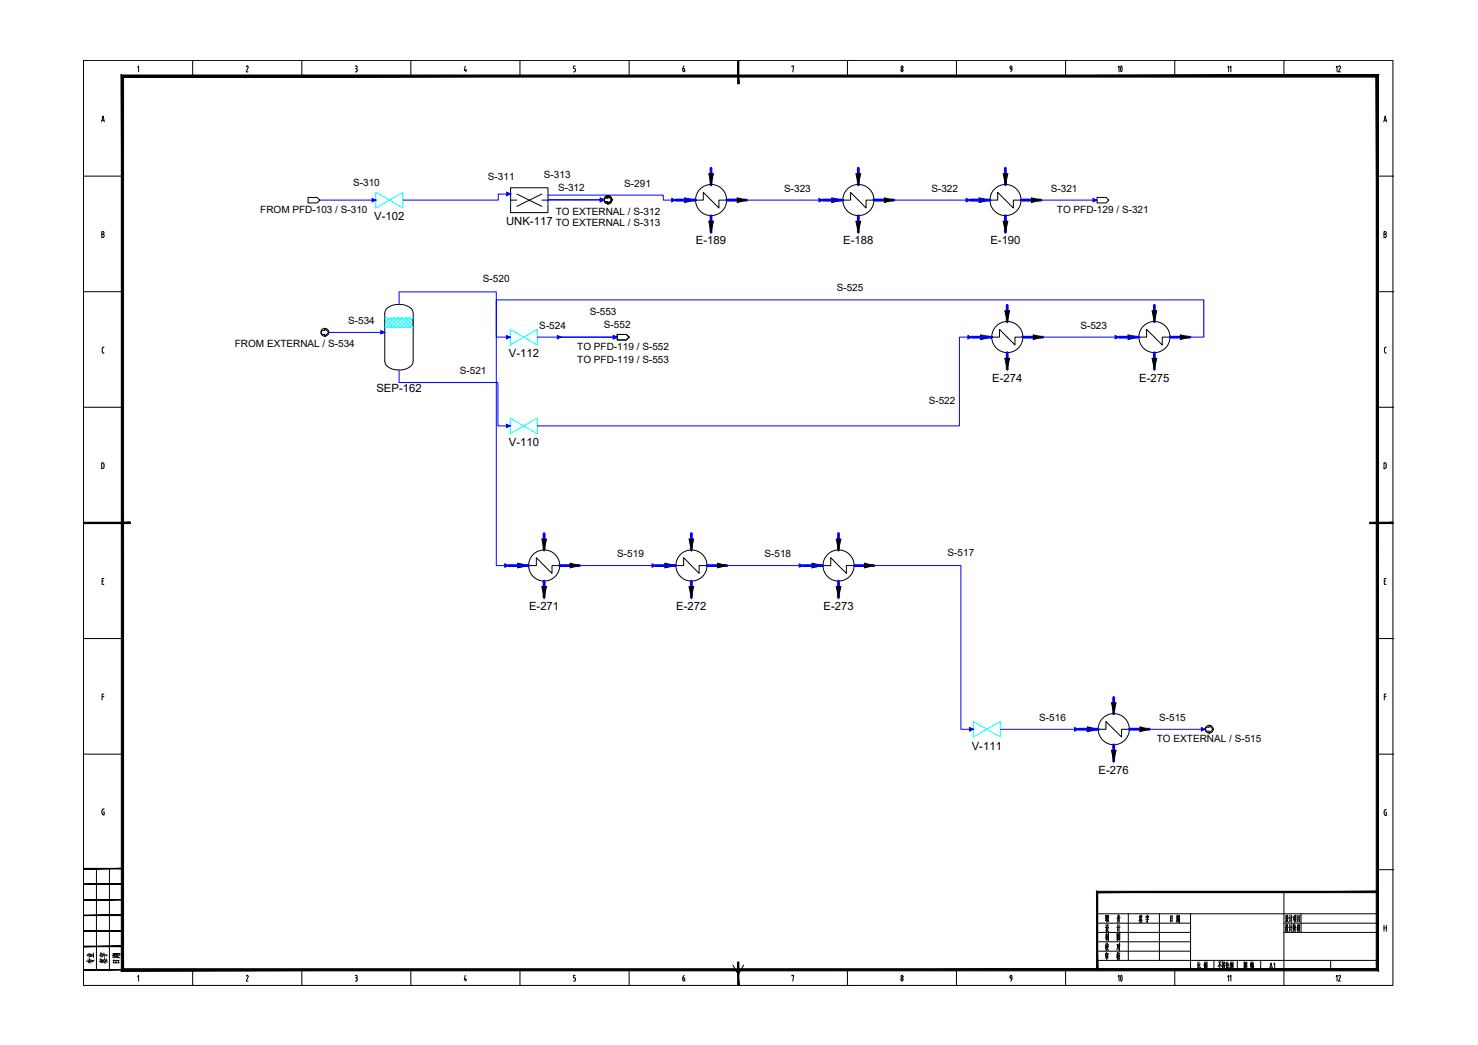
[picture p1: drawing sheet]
<svg xmlns="http://www.w3.org/2000/svg" width="420mm" height="297mm" viewBox="0 0 420 297" stroke-linecap="round" stroke-linejoin="round" font-family="sans-serif">
<g fill="none" stroke="#000" stroke-width=".28">
<path d="M23.7 17.2h372.3v262.9h-372.3zM39.1 19.1l.3-.3v1.6M54.8 17.2h.1M54.8 17.2v4.4M70 19l.4-.2 .1 .5M70.5 19.3l-.5 1.1h.5M85.8 17.2h.1M85.8 17.2v4.4M101 18.8l.5 .1v.4l-.2 .2M101.1 19.5h.1M101.3 19.5l.2 .4M101.5 19.9l-.2 .5"/>
<path d="M116.8 17.2h.1M116.8 17.2v4.4M132.2 18.8l-.2 1.3h.6M132.4 19.7v.7M147.8 17.2h.1M147.8 17.2v4.4M163.5 18.8h-.4v.7l.4 .1 .1 .3M163.6 19.9v.2M178.8 17.2h.1M178.8 17.2v4.4M194.5 18.7l-.4 .8M194.6 19.9l-.1-.4h-.4v.6"/>
<path d="M194.6 19.9l-.2 .5-.3-.4M209.9 17.2h.1M225.1 19v-.2h.5l-.2 1.6M240.9 17.2h.1M240.9 17.2v4.4M256.1 19.9l.3-.4 .3 .4M256.1 19.9l.3 .5 .3-.4M256.7 19.9v.2M271.9 17.2h.1M271.9 17.2v4.4M287.6 19.1v.5M287.7 19.6l-.4 .8"/>
<path d="M287.7 19.1l-.2-.3a.45 .45 0 0 0-.4 .5 .45 .45 0 0 0 .5 .4M302.9 17.2h.1M302.9 17.2v4.4M334 17.2h.1M334 17.2v4.4M365 17.2h.1M365 17.2v4.4M28.9 34.7l.4-1.7 .4 1.7M29 34.2h.5M101 20.4h.2M163.1 20.4h.2M163.6 20l-.3 .4"/>
<path d="M393.4 34.7l.4-1.7 .4 1.7M393.5 34.2h.6M23.7 50.1h11.1M391.6 50.1h4.4M396 50.1h.1M28.9 66.6l.7 .2v.4l-.3 .3M29.3 65.9h-.4v1.6h.4M29.3 65.8l.3 .4-.3 .3M393.4 66.6l.7 .2v.4l-.3 .3M393.8 65.9h-.4v1.6h.4M393.8 65.8l.3 .4-.3 .3M23.7 82.9h11.1"/>
<path d="M29.6 98.7l-.4 .1-.1 .3v1l.5 .3M391.6 82.9h4.4M394.1 98.7l-.4 .1-.1 .3v1l.5 .3M396 82.9h.1M23.7 115.8h11.1M391.6 115.8h4.4M396 115.8h.1M28.9 131.6h.5l.2 .5-.1 .8-.6 .3zM393.4 131.6h.5l.2 .5-.1 .8-.6 .3zM396 148.7h.1M29 165.2h.4M29.5 164.5h-.5v1.6h.5"/>
<path d="M393.5 165.2h.4M394 164.5h-.5v1.6h.5M23.7 181.5h11.1M29 198h.5M29.5 197.3h-.5v1.7M391.6 181.5h4.4M393.5 198h.5M394 197.3h-.5v1.7M396 181.5h.1M23.7 214.4h11.1M391.6 214.4h4.4M396 214.4h.1"/>
<path d="M29 230.4v.8M29.4 230.7h.2v.9l-.4-.1-.2-.4M29.6 230h-.4l-.2 .4M393.8 230.2h.3M393.8 230.2l-.3 .4 .1 .9 .2 .3M393.9 230.9h.2v.9h-.3M27.4 246.9v28.8M31.1 246.9v28.8M311.9 259.7h79.7M320.7 259.7v13.3M329.6 259.7v13.3M338.4 259.7v16"/>
<path d="M365 253.5v26.6M369.9 259.7v5.3M391.6 247.2h4.4M396 247.2h.1M39.1 277.6l.3-.4v1.7M54.8 275.7v4.4M70 277.5l.3-.3 .2 .2-.5 1.5h.5M85.8 275.7v4.4M101 277.2l.5 .2v.4l-.2 .1a.49 .49 0 0 1 .2 .6 .49 .49 0 0 1-.5 .4M101.1 278h.1M116.8 275.7v4.4M132.2 277.2l-.2 1.3h.6"/>
<path d="M132.4 278.2v.7M147.8 275.7v4.4M163.3 277.9l.3 .4M163.5 277.2h-.4v.8h.2M163.6 278.3v.2M163.6 278.5l-.1 .3-.4 .1M178.8 275.7v4.4M194.4 277.9a.47 .47 0 0 1 .2 .5 .47 .47 0 0 1-.3 .4l-.2-.3M194.4 278h-.3v.5M194.5 277.2l-.4 .8M208.4 274.3l1.5 2.7 1.5-2.7M225.1 277.4v-.2h.5l-.2 1.7"/>
<path d="M240.9 275.7v4.4M256.7 278.3v.2M256.7 278.3l-.1-.3a.42 .42 0 0 0-.5 .4 .42 .42 0 0 0 .5 .4l.1-.3M271.9 275.7v4.4M287.1 277.8l.3 .3M287.4 278.2h.2M287.6 277.6v.5M287.7 278.1l-.4 .8M287.7 277.6l-.3-.4-.3 .6M302.9 275.7v4.4M311.9 273h79.7M311.9 262.4h26.5"/>
<path d="M311.9 265h26.5M311.9 267.7h26.5M311.9 270.4h26.5M324 261.6l.1 .4M324.1 260.1l-.2 .8M324.1 260.5l.1 .3M324.2 261.6l.1 .3M324.3 260.8l.4 .8M324.3 260.7l-.5 1M324.3 260.4l-.3 .1M324.4 261.3l-.4 .1M324.5 260.1l-.2 .6"/>
<path d="M324.5 260.5l.1 .4M324.5 261.5l-.1 .6M324.6 262.1l-.7 .1M324.7 260.4l-.3 .1M325.8 260.5l.7-.1v.4M325.8 260.4v.5M325.9 260.9l.5-.2-.2 .4M326.1 260l.1 .4M326.2 261.1l-.1 1.1-.1-.3M326.5 261.4l-.8 .1M332.8 260.3v1.7M333.1 261l-.3 .1"/>
<path d="M333.2 261.7l-.4 .2M333.2 260.4l-.4 .1M333.2 260.3v1.6M334 275.7v4.4M334.6 260.1v1.3M334.6 261.6l-.2 .6M334.8 261.6v.3M334.8 260.8h-.2M334.8 261.1h-.2M334.8 260v1.4M335 260.5l-.6 .1M335 261.4l-.6 .1"/>
<path d="M335.1 261.3l-.2 .9M335.1 260.3v1.1M335.3 260.8h-.2M335.3 261.3h-.2M335.3 260.2v2l-.2-.2M335.3 260.3h-.2M340.5 273.5v1.7M340.8 275l-.4 .4M340.8 274.3l-.3 .1M340.9 273.4v1.8l.1 .2h.2v-.5M341.2 274l-.3 .6M342.4 273.8v1.7"/>
<path d="M342.5 273.4l-.2 1M342.6 274.4l.1 .3M342.7 273.8l-.2 .9M342.8 274.1l-.2 .1M342.8 274.1l-.2 1.2M342.9 273.7l-.4 .1M343 273.9v1M343.1 273.4v2.1l-.1-.3M345.1 273v2.7M346.7 273.9v1.5M346.8 273.5l-.6 1.3M346.9 274.1l.3 .6"/>
<path d="M347.2 273.4l-.9 .1M347.6 273.3v2.2l-.2-.3M347.7 274.3l-.3 .4M347.7 273.9l-.3 .1M347.8 273.7v.4M348 273.9l-.1 .9 .4 .6M348 273.3l.1 .4M348.1 274.5l-.4 1M348.3 273.8h-.5M348.3 273.7l-.1 .4M348.3 274.4l-.6 .1M348.6 273.5v1.7"/>
<path d="M348.9 274.9l-.3 .5M348.9 274.3l-.3 .1M349 273.4v1.8l.2 .2h.2v-.5M349.3 274l-.3 .6M349.9 273.8v1.7M350 273.4l-.3 1M350 274.4l.1 .3M350.1 273.8l-.1 .9M350.3 274.1l-.2 .1M350.3 274.1l-.3 1.2M350.3 273.7l-.3 .1M350.4 273.9v1"/>
<path d="M350.5 273.4v2.1l-.1-.3M351.7 273v2.7M353.7 273.4v2.1M354 274.1l.4 .5M354 274.9l.1 .3M354 274.6l.1 .2M354.1 273.8l-.2 .5M354.2 273.9l-.2 .1M354.3 273.8l-.5 1M354.4 273.5v1.9v-.2l-.7 .1M354.4 273.5l-.7 .1M355.5 273.8v1"/>
<path d="M355.6 273.3v2.2M355.8 274h-.3M355.8 273.9v.9l-.1-.2M355.9 274.4v1.1M355.9 274.6l.4-.1v.9h-.4M356 273.8v.6M356 273.9l.3-.1-.1 .4M356.1 274.6v.8M356.3 274.2l-.3 .1M356.3 273.5l-.4 .1M356.3 274.9l-.4 .1M365 262.4h26.6"/>
<path d="M365 265h26.6M365.4 262.9l.1 .3M365.4 260.2l.2 .3M365.5 263.6h-.2M365.5 263.5v1M365.6 260.9h-.3M365.6 260.8v1M365.7 264.2l-.3 .5M365.7 261.5l-.2 .5M365.7 262.8l-.1 1M365.7 264l.5 .8M365.8 261.3l.5 .9"/>
<path d="M365.8 260.5l-.1 .6M365.8 260.1v.5M366 262.8v.8h.2M366 262.9h-.3M366 260.1v.7l.3 .1M366 260.2l-.2 .1M366 263.8h-.3M366.1 263.7l-.6 1.2M366.1 261.1h-.4M366.1 261l-.5 1.2M366.6 262.8l.1 .4M366.6 260.1l.2 .4"/>
<path d="M366.6 263.5l-.2 .1M366.6 263.4v1.2M366.7 260.8l-.2 .1M366.7 260.8v1.1M366.8 264.2l-.2 .5M366.8 261.5l-.2 .5M367.1 262.7v2.2M367.1 260.1v2.1M367.3 263.5l-.5 .1M367.4 260.8l-.6 .1M367.6 262.8v2M367.8 262.8l-.1 1.4v-.2"/>
<path d="M367.8 260.5v1M367.8 262.9l-.2 .1M367.9 260.5l-.3 .1M368 263.6l-.3 1.3M368 261.3l-.4 .3M368 260.6v1M368.1 262.9l.2 .8h.2M368.1 262.7l-.3 1M368.2 260.8l-.3 1.4M368.2 260.2v.5M368.2 261.7l.3 .4M368.2 263.5v1.4"/>
<path d="M368.4 260.6l-.4 .1M368.4 260.5v1.1M368.5 260.1l-.5 .2M368.8 262.9v1.8M368.9 260.2v1.9M369 263.6l-.2 .1M369 263.3l-.2 .1M369 264l-.3 .2M369 262.8l-.2 .3M369.1 264l.5 .7M369.2 262.8l-.1 .9M369.4 262.8v.7l.2 .1"/>
<path d="M369.4 261.2l-.5 .2M369.4 260.8l-.5 .1M369.4 262.9l-.2 .1M369.4 263.8h-.3M369.5 263.7l-.5 1.1M369.5 261.8l-.6 .1M369.5 260.3l-.6 .1M369.5 260.3v1.8M378.3 273v2.7M393.4 263v1.7M393.4 263.8h.7M394.1 263v1.7"/>
<path d="M54.8 280.1h.1M85.8 280.1h.1M116.8 280.1h.1M147.8 280.1h.1M178.8 280.1h.1M209.9 280.1h.1M240.9 280.1h.1M271.9 280.1h.1M302.9 280.1h.1M334 280.1h.1M365 280.1h.1"/>
<circle cx="256.4" cy="19.1" r=".32"/>
<circle cx="256.4" cy="277.6" r=".32"/>
</g>
<g fill="#000" stroke="#000" stroke-width=".28">
<path d="M209.7 17.2l.3 6.6v-6.6zM209.7 17.2l.3 6.6h-.3z"/>
<path d="M34.5 21.3l.6 254.1v-253.5zM34.5 21.3l.6 254.1-.6 .6zM34.5 276l356.7-.6h-356.1zM34.5 276l356.7-.6 .7 .6zM391.2 21.9v253.5l.7 .6zM391.2 21.9l.7-.6v254.7zM35.1 21.9h356.1l.7-.6zM34.5 21.3h357.4l-356.8 .6z"/>
<path d="M23.7 148.4v.4l13.3-.4zM23.7 148.8l13.3-.4v.4z"/>
<path d="M389.4 148.8h6.6v-.4zM389.4 148.4h6.6l-6.6 .4z"/>
<path d="M23.7 255.8h11.1v-.1zM23.7 255.7h11.1l-11.1 .1z"/>
<path d="M23.7 251.4h11.1v-.2zM23.7 251.2h11.1l-11.1 .2z"/>
<path d="M23.7 247h11.1v-.2zM23.7 246.8h11.1l-11.1 .2z"/>
<path d="M312.1 253.7h79.5v-.3zM311.7 253.4h79.9l-79.5 .3zM311.7 253.4l.4 22.3v-22zM311.7 253.4l.4 22.3h-.4z"/>
<path d="M23.7 275.7h11.1v-.1zM23.7 275.6h11.1l-11.1 .1z"/>
<path d="M23.7 269.1h11.1v-.2zM23.7 268.9h11.1l-11.1 .2z"/>
<path d="M23.7 264.7h11.1v-.2zM23.7 264.5h11.1l-11.1 .2z"/>
<path d="M23.7 260.3h11.1v-.2zM23.7 260.1h11.1l-11.1 .2z"/>
<path d="M209.7 273.5v6.6h.3zM209.7 273.5h.3v6.6z"/>
</g>
<g fill="none" stroke="#0ff" stroke-width=".28">
<path d="M109.4 92.2l.8 .8M109.4 91.1l1.9 1.9M109.4 90.4h8.1M109.4 93h8.1M109.8 90.4l2.6 2.6M110 90.4l-.6 .6M110.9 90.4l2.6 2.6M111.1 90.4l-1.7 1.7M112 90.4l2.6 2.6M112.2 90.4l-2.7 2.6M113.1 90.4l2.6 2.6M113.3 90.4l-2.7 2.6"/>
<path d="M114.2 90.4l2.6 2.6M114.4 90.4l-2.7 2.6M115.3 90.4l2.2 2.2M115.5 90.4l-2.7 2.6M116.4 90.4l1.1 1.1M116.5 90.4l-2.6 2.6M117.5 90.4h.1M117.5 90.6l-2.5 2.4M117.5 91.7l-1.4 1.3M117.5 92.8l-.3 .2"/>
</g>
<g fill="none" stroke="#000" stroke-width=".28">
<path d="M197.7 56.9h2.2v-2.2l4.5 4.4v-2.2h2.2M239.6 56.9h2.2v-2.2l4.4 4.4v-2.2h2.2M281.4 56.9h2.2v-2.2l4.5 4.4v-2.2h2.2M110.1 87.6a5.5 5.5 0 0 1 7.1 .4l.3 1v13.7a3.5 3.5 0 0 1-4.1 2.5 3.5 3.5 0 0 1-4-2.5v-13.7l.3-1zM281.9 95.8h2.2v-2.2l4.4 4.5v-2.3h2.3M323.8 95.8h2.2v-2.2l4.4 4.5v-2.3h2.2M150.3 160.8h2.2v-2.3l4.4 4.5v-2.2h2.2M192.1 160.8h2.2v-2.3l4.4 4.5v-2.2h2.2M234 160.8h2.2v-2.3l4.4 4.5v-2.2h2.2M312.2 207.3h2.2v-2.2l4.4 4.4v-2.2h2.2"/>
<circle cx="202.1" cy="56.9" r="4.4"/>
<circle cx="244" cy="56.9" r="4.4"/>
<circle cx="285.8" cy="56.9" r="4.4"/>
<circle cx="286.3" cy="95.8" r="4.4"/>
<circle cx="328.2" cy="95.8" r="4.4"/>
<circle cx="154.7" cy="160.7" r="4.4"/>
<circle cx="196.6" cy="160.7" r="4.4"/>
<circle cx="238.4" cy="160.7" r="4.4"/>
<circle cx="316.6" cy="207.3" r="4.4"/>
</g>
<g fill="none" stroke="#00f" stroke-width=".8">
<path d="M192.1 56.9h5.6M202.1 47.8v4.7M206.6 56.9h5.6M233.9 56.9h5.7M244 47.8v4.7M248.4 56.9h5.7M275.8 56.9h5.6M285.8 47.8v4.7M290.3 56.9h5.6M202.1 61.3v4.7M244 61.3v4.7M285.8 61.3v4.7"/>
<path d="M276.3 95.8h5.6M286.3 86.8v4.6M290.8 95.8h5.6M318.1 95.8h5.7M328.2 86.8v4.6M332.6 95.8h5.6M286.3 100.3v4.6M328.2 100.3v4.6M154.7 151.7v4.6M196.5 151.7v4.6M238.4 151.7v4.6M144.6 160.8h5.7"/>
<path d="M154.7 165.2v4.6M159.1 160.8h5.6M186.5 160.8h5.6M196.5 165.2v4.6M200.9 160.8h5.7M228.3 160.8h5.7M238.4 165.2v4.6M242.8 160.8h5.6M316.6 198.2v4.6M306.6 207.3h5.6M316.6 211.7v4.7M321 207.3h5.7"/>
</g>
<g fill="#000" stroke="#000" stroke-width=".28">
<path d="M194.6 56.2l3.1 .7-3.1 .7zM201.5 49.4h1.3l-.7 3.1zM209.6 56.2l2.6 .7-2.6 .7zM236.5 56.2l3.1 .7-3.1 .7zM243.3 49.4h1.4l-.7 3.1zM251.4 56.2l2.7 .7-2.7 .7zM278.3 56.2l3.1 .7-3.1 .7zM285.2 49.4h1.3l-.7 3.1zM293.2 56.2l2.7 .7-2.7 .7zM201.5 62.9h1.3l-.7 3.1zM243.3 62.9h1.4l-.7 3.1zM285.2 62.9h1.3l-.7 3.1z"/>
<path d="M278.8 95.2l3.1 .6-3.1 .7zM285.7 88.3h1.3l-.7 3.1zM293.7 95.2l2.7 .6-2.7 .7zM320.7 95.2l3.1 .6-3.1 .7zM327.5 88.3h1.3l-.6 3.1zM335.6 95.2l2.6 .6-2.6 .7zM285.7 101.8h1.3l-.7 3.1zM327.5 101.8h1.3l-.6 3.1zM154 153.2h1.3l-.6 3.1zM195.9 153.2h1.3l-.7 3.1zM237.7 153.2h1.3l-.6 3.1zM147.2 160.1l3.1 .7-3.1 .6z"/>
<path d="M154 166.7h1.3l-.6 3.1zM162.1 160.1l2.6 .7-2.6 .6zM189 160.1l3.1 .7-3.1 .6zM195.9 166.7h1.3l-.7 3.1zM203.9 160.1l2.7 .7-2.7 .6zM230.8 160.1l3.2 .7-3.2 .6zM237.7 166.7h1.3l-.6 3.1zM245.8 160.1l2.6 .7-2.6 .6zM309.1 206.6l3.1 .7-3.1 .7zM316 199.8h1.3l-.7 3zM316 213.3h1.3l-.7 3.1zM324 206.6l2.7 .7-2.7 .7z"/>
</g>
<!-- layer: EQUIPMENT -->
<path d="M106.9 54.7l7.6 4.4v-4.4l-7.6 4.4zM145.1 55.1h.1M145.1 56.4h.1M145.1 57.7h.1M155.8 55.5h.1M155.8 56.8h.1M155.8 58h.1M145.1 93.6l7.6 4.5v-4.5l-7.6 4.5zM145.1 118.9l7.6 4.4v-4.4l-7.6 4.4zM276.7 205.1l7.7 4.4v-4.4l-7.7 4.4z" fill="none" stroke="#0ff" stroke-width=".28"/>
<!-- layer: equipment_outline -->
<path d="M145.1 53.4h10.7v7h-10.7z" fill="none" stroke="#000" stroke-width=".28"/>
<!-- layer: internal_symbol -->
<path d="M146.9 55.1l7.1 3.6M154 55.1l-7.1 3.6" fill="none" stroke="#000" stroke-width=".28"/>
<!-- layer: process_line -->
<path d="M145.1 56.9h1.8M154 56.9h1.8" fill="none" stroke="#000" stroke-width=".28"/>
<!-- layer: STREAM -->
<g fill="none" stroke="#00f" stroke-width=".28">
<path d="M90.9 56.9h16M145.1 55.1h-3.5v1.8h-27.1M155.8 55.5h32.7v1.4h3.6M155.8 56.8h15.9M155.8 56.9h15.9M212.2 56.9h21.7M254.1 56.9h21.7M295.9 56.9h16M93.5 94.5h15.9M113.4 86.5v-3.5h27.7v77.8h3.5M145.1 95.8h-4v-10.6h201.1v10.6h-4M152.7 95.8h22.8"/>
<path d="M276.3 95.8h-3.6v25.3h-120M296.4 95.8h21.7M113.4 105.2v3.5h28.1v12.4h3.6M164.7 160.8h21.8M206.6 160.8h21.7M248.4 160.8h24.8v46.5h3.5M284.4 207.3h22.2M326.7 207.3h15.9"/>
</g>
<!-- layer: STREAM_ARROW -->
<g fill="#00f" stroke="#00f" stroke-width=".28">
<path d="M191 56.4l1.1 .5-1.1 .5z"/>
<path d="M105.8 56.4l1.1 .5-1.1 .5z"/>
<path d="M144 54.6l1.1 .5-1.1 .5z"/>
<path d="M170.6 56.2l1.1 .6-1.1 .5z"/>
<path d="M170.6 56.4l1.1 .5-1.1 .5z"/>
<path d="M310.7 56.4l1.2 .5-1.2 .5z"/>
<path d="M274.6 56.4l1.2 .5-1.2 .5z"/>
<path d="M232.8 56.4l1.1 .5-1.1 .5z"/>
<path d="M341.5 206.8l1.1 .5-1.1 .5z"/>
<path d="M305.5 206.8l1.1 .5-1.1 .5z"/>
<path d="M275.6 206.8l1.1 .5-1.1 .5z"/>
<path d="M227.2 160.3l1.1 .5-1.1 .4z"/>
<path d="M185.4 160.3l1.1 .5-1.1 .4z"/>
<path d="M143.5 160.3l1.1 .5-1.1 .4z"/>
<path d="M144 120.6l1.1 .5-1.1 .5z"/>
<path d="M275.2 95.4l1.1 .4-1.1 .5z"/>
<path d="M317 95.4l1.1 .4-1.1 .5z"/>
<path d="M158.4 95.4l1.1 .4-1.1 .5z"/>
<path d="M144 95.4l1.1 .4-1.1 .5z"/>
<path d="M108.3 94l1.1 .5-1.1 .4z"/>
<path d="M174.4 95.4l1.1 .4-1.1 .5z"/>
</g>
<!-- layer: CONNECTOR -->
<g fill="none" stroke="#000" stroke-width=".28">
<path d="M87.6 56.1h2.6l.7 .8-.7 .8h-2.6zM171.9 56.2h.9v-.5l1.1 1.1-1.1 1.1v-.6h-.9zM171.9 56.3h.9v-.5l1.1 1.1-1.1 1.1v-.6h-.9zM311.9 56.1h2.5l.8 .8-.8 .8h-2.5zM91.4 93.9h.9v-.5l1.2 1.1-1.2 1.1v-.6h-.9zM175.5 95.1h2.5l.8 .7-.8 .8h-2.5zM342.8 206.7h.9v-.5l1.1 1.1-1.1 1.1v-.6h-.9z"/>
<circle cx="172.9" cy="56.9" r="1.12"/>
<circle cx="172.9" cy="56.7" r="1.12"/>
<circle cx="92.3" cy="94.5" r="1.12"/>
<circle cx="343.8" cy="207.3" r="1.12"/>
</g>
<text font-size="6.6" x="315.7" y="280.8">10</text>
<text font-size="6.2" x="315.7" y="22.2">10</text>
<g font-size="5.3">
<text x="312.9" y="266">设 计</text>
<text x="27.5" y="275.2" transform="rotate(-90 27.5 275.2)">专业</text>
<text x="31.4" y="275.2" transform="rotate(-90 31.4 275.2)">签字</text>
<text x="34.9" y="274.8" transform="rotate(-90 34.9 274.8)">日期</text>
<text x="312.9" y="271.3">校 对</text>
</g>
<g font-size="4.4">
<text x="378.5" y="21.5">12</text>
<text x="363.4" y="276.6" transform="rotate(-90 363.4 276.6)">A1</text>
<text x="382.1" y="280.1" transform="rotate(-90 382.1 280.1)">12</text>
</g>
<g font-size="3.5">
<text x="350.7" y="21.5" transform="rotate(-90 350.7 21.5)">11</text>
<text x="350.7" y="280.1" transform="rotate(-90 350.7 280.1)">11</text>
</g>
<g font-size="3.2">
<text x="106.4" y="62.6">V-102</text>
<text x="143.9" y="64">UNK-117</text>
<text x="197.9" y="69.5">E-189</text>
<text x="239.7" y="69.5">E-188</text>
<text x="281.5" y="69.5">E-190</text>
<text x="144.6" y="101.6">V-112</text>
<text x="107" y="111.5">SEP-162</text>
<text x="282.1" y="108.4">E-274</text>
<text x="323.9" y="108.4">E-275</text>
<text x="144.6" y="126.8">V-110</text>
<text x="150.4" y="173.4">E-271</text>
<text x="192.2" y="173.4">E-272</text>
<text x="234.1" y="173.4">E-273</text>
<text x="276.3" y="213">V-111</text>
<text x="312.3" y="219.9">E-276</text>
</g>
<g font-size="2.8">
<text x="100.4" y="52.9">S-310</text>
<text x="138.7" y="51.1">S-311</text>
<text x="154.6" y="50.7">S-313</text>
<text x="177.4" y="53">S-291</text>
<text x="158.7" y="54.3">S-312</text>
<text x="222.9" y="54.5">S-323</text>
<text x="264.8" y="54.5">S-322</text>
<text x="298.7" y="54.5">S-321</text>
<text x="74" y="60.4">FROM PFD-103 / S-310</text>
<text x="158" y="61">TO EXTERNAL / S-312</text>
<text x="158" y="64.2">TO EXTERNAL / S-313</text>
<text x="300.5" y="60.4">TO PFD-129 / S-321</text>
<text x="137.3" y="80.3">S-520</text>
<text x="237.9" y="82.6">S-525</text>
<text x="167.7" y="89.6">S-553</text>
<text x="99" y="92">S-534</text>
<text x="153.3" y="93.4">S-524</text>
<text x="171.7" y="93.2">S-552</text>
<text x="307.1" y="93.4">S-523</text>
<text x="66.7" y="98.7">FROM EXTERNAL / S-534</text>
<text x="164.1" y="99.4">TO PFD-119 / S-552</text>
<text x="130.7" y="106.3">S-521</text>
<text x="164.1" y="103.2">TO PFD-119 / S-553</text>
<text x="264" y="114.8">S-522</text>
<text x="175.5" y="158.3">S-519</text>
<text x="217.3" y="158.3">S-518</text>
<text x="269.4" y="158.1">S-517</text>
<text x="295.4" y="204.8">S-516</text>
<text x="329.5" y="204.8">S-515</text>
<text x="328.9" y="210.8">TO EXTERNAL / S-515</text>
</g>
</svg>
